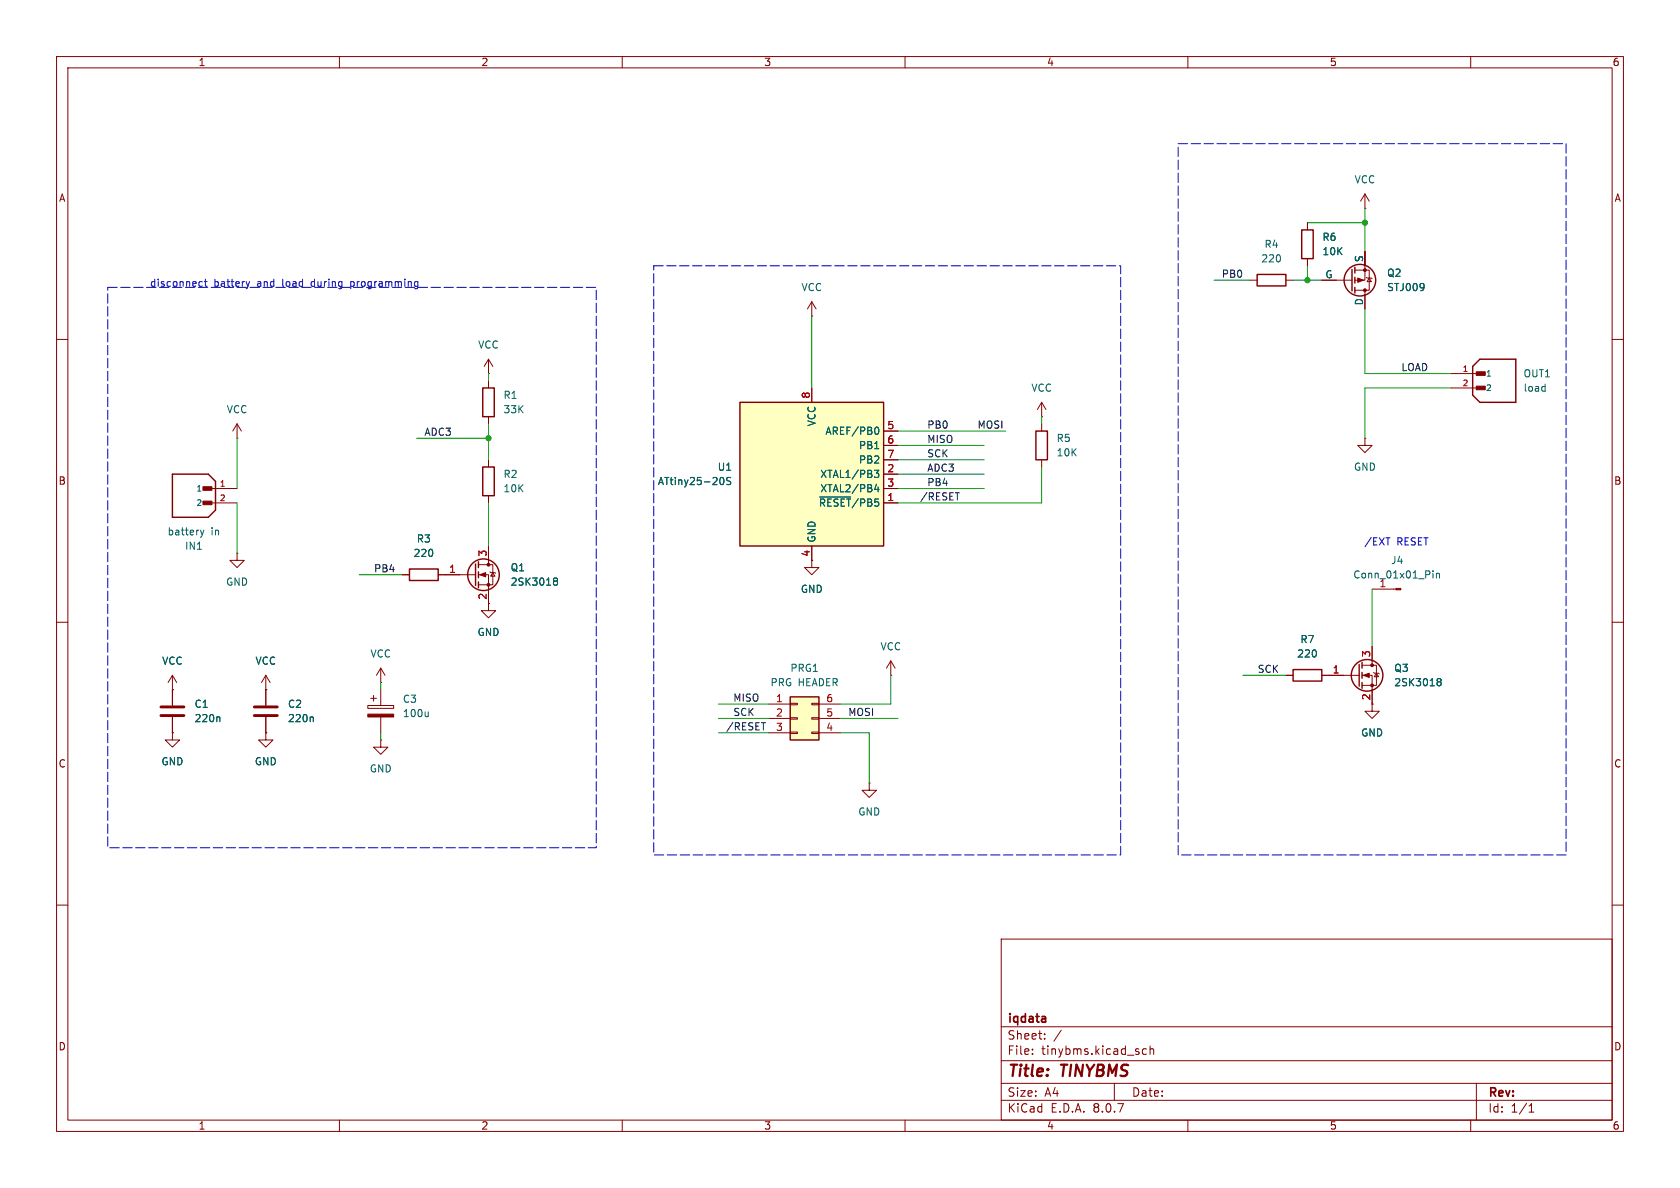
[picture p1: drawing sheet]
<svg xmlns="http://www.w3.org/2000/svg" width="297mm" height="210mm" viewBox="0 0 297 210" stroke-linecap="round" stroke-linejoin="round" font-family="sans-serif">
<g fill="none" stroke="#840000" stroke-width=".18">
<path d="M10 10h277v190h-277zM12 12h273v186h-273zM60 10v2M110 10v2M160 10v2M210 10v2M260 10v2M10 60h2M41.9 77.5h.1M41.9 74.9l-.8 1.3M41.9 74.9v2.6M41.9 74.9l.8 1.3"/>
<path d="M285 60h2M36.8 86.4h5.1M36.8 88.9h5.1M41.9 97.8v1.3h1.3l-1.3 1.2-1.3-1.2h1.3M41.9 97.8h.1M84.6 99.8h2.5v3.6h-2.5M86.4 96.5v3.3M143.5 99.1v1.2h1.3l-1.3 1.3-1.3-1.3h1.3M10 110h2M30.5 119.4l-.8 1.3M30.5 119.4v2.5M30.5 119.4l.7 1.3"/>
<path d="M47 119.4l-.8 1.3M47 119.4v5.3M47 119.4l.8 1.3M67.3 118.1l-.8 1.3M67.3 118.1v2.6M67.3 118.1l.8 1.3M78.7 101.6h5.4M84.6 101.6h1.8v5.1M86.6 101.1l.1 .1h.8l.1 .1M87.1 101.2l.4 .7h-.8zM285 110h2M30.5 121.9h.1"/>
<path d="M30.5 129.5v1.3h1.2l-1.2 1.3-1.3-1.3h1.3M30.5 129.5h.1M47 129.5v1.3h1.3l-1.3 1.3-1.3-1.3h1.3M47 129.5h.1M47 121.9h.1M47 126.7v2.8M65 124.7h4.6v.5h-4.6zM65.5 123.4h1M66 122.9v1.1M67.3 120.7h.1M67.3 130.8v1.3h1.3l-1.3 1.3-1.3-1.3h1.3M67.3 130.8h.1"/>
<path d="M67.3 121.9v2.8M67.3 126.7v2.8M10 160h2M177 166h108v32h-108zM285 160h2M60 198v2M110 198v2M160 198v2M177 194.5h108M177 191.5h108M177 187.5h108M177 181.5h108"/>
<path d="M182.5 186.3v.1M182.5 185.5v.1M184.7 183.6v.1M184.7 182.8v.1M187.6 182.1l-1.3 2M197 191.5v3M202.7 185.5l-.5-.1-.2 .3v.4l.1 .2h.6M203.3 185.5l.2-.1 .4 .1 .1 .9M203.3 184.9v1.5M210 198v2M260 198v2M261 191.5v6.5"/>
<path d="M270.3 196.6h.9M270.3 195.5l.4-.4v1.5"/>
</g>
<path d="M184.8 179.8v.9M184.8 180.6l-.1 .1M184.8 180l-.1 .1" fill="none" stroke="#840000" stroke-width=".3"/>
<g fill="#840000" stroke="#840000" stroke-width=".18">
<path d="M65 126.2h4.6v.5h-4.6z"/>
<path d="M35.9 88.6h1.6v.6h-1.6z"/>
<path d="M35.9 86h1.6v.7h-1.6z"/>
<path d="M84.8 101.6l1.1-.4v.8z"/>
<circle cx="86.4" cy="103.4" r=".25"/>
<circle cx="86.4" cy="99.8" r=".25"/>
</g>
<path d="M35.4 93.7l.3 .9M35.7 94.6l-.3 .4M36 93.7l-.3 .9M98 102.7h.1M98 102.2h.3l.2 .1 .1 .2-.3 .2M98.1 102.7h.2M98.1 102.7l-.1 .1M98.3 102.7l.3 .3-.1 .3-.2 .1h-.3M55.2 126.7l.2 .2v.7M75.7 125.8v.9M75.7 126.6l-.2 .1" fill="none" stroke="#006464" stroke-width=".18"/>
<g fill="none" stroke="#840000" stroke-width=".25">
<path d="M30.5 83.8h6.3l1.3 1.3v5.1l-1.3 1.2h-6.3zM84.1 99.7v3.8M84.6 99.3v1M84.6 101.1v1M84.6 102.9v1"/>
<circle cx="85.5" cy="101.6" r="2.79"/>
</g>
<path d="M45 126.5h4M45 125h4" fill="none" stroke="#840000" stroke-width=".51"/>
<path d="M139.7 123.2h5.1v7.6h-5.1z" fill="#ffffc2"/>
<g fill="none" stroke="#840000" stroke-width=".18">
<path d="M157.5 119.4h.1M157.5 116.8l-.8 1.3M157.5 116.8v2.6M157.5 116.8l.7 1.3M135.9 124.5h3.8M135.9 127h3.8M135.9 129.5h3.8M139.7 129.4h1.3v.3h-1.3zM139.7 126.9h1.3v.2h-1.3zM139.7 124.3h1.3v.3h-1.3zM143.5 129.4h1.3v.3h-1.3zM143.5 126.9h1.3v.2h-1.3z"/>
<path d="M143.5 124.3h1.3v.3h-1.3zM144.8 124.5h3.8M144.8 127h3.8M144.8 129.5h3.8M153.7 138.4v1.3h1.2l-1.2 1.3-1.3-1.3h1.3M153.7 138.4h.1"/>
</g>
<path d="M139.7 123.2h5.1v7.6h-5.1z" fill="none" stroke="#840000" stroke-width=".25"/>
<path d="M130.8 71.1h25.4v25.4h-25.4z" fill="#ffffc2"/>
<g fill="none" stroke="#840000" stroke-width=".25">
<path d="M222.2 48.5h5.1v2h-5.1zM230.1 40.6h2.1v5.1h-2.1zM239 47.6v3.8M239.5 47.2v1.1M239.5 49v1M239.5 50.8v1M85.3 68.6h2.1v5.1h-2.1zM130.8 71.1h25.4v25.4h-25.4zM183.1 76.2h2.1v5.1h-2.1zM260.3 64.8l1.3-1.3h6.4v7.6h-6.4l-1.3-1.2zM85.3 82.6h2.1v5h-2.1zM72.4 100.6h5.1v2h-5.1z"/>
<path d="M228.6 118.4h5.1v2h-5.1zM240.3 117.5v3.8M240.8 117.1v1M240.8 118.9v1M240.8 120.7v1"/>
<circle cx="240.4" cy="49.5" r="2.79"/>
<circle cx="241.7" cy="119.4" r="2.79"/>
</g>
<g fill="none" stroke="#840000" stroke-width=".18">
<path d="M231.1 39.4v1.2M241.3 36.8h.1M241.3 34.3l-.8 1.3M241.3 34.3v2.5M241.3 34.3l.8 1.3M143.5 55.9h.1M143.5 53.3v2.6M143.5 53.3l-.8 1.3M143.5 53.3l.8 1.3M221 49.5h1.2M227.3 49.5h1.3M231.1 45.7v1.3"/>
<path d="M233.7 49.5h5.3M239.5 47.8h2.6v3.5h-2.6M241.3 44.5v5h-1.8M241.3 51.3v3.3M241.6 49l.1 .1h.7l.2 .2M242.1 49.1l.3 .7h-.7zM86.4 66h.1M86.4 63.5v2.5M86.4 67.3v1.3M86.4 73.7v1.2M86.4 63.5l-.8 1.3M86.4 63.5l.7 1.3"/>
<path d="M143.5 68.6v2.5M156.2 76.2h2.5M156.2 78.7h2.5M184.1 73.7h.1M184.1 71.1v2.6M184.1 74.9v1.3M184.1 71.1l-.7 1.3M184.1 71.1l.8 1.3M241.3 77.5v1.2h1.3l-1.3 1.3-1.3-1.3h1.3M241.3 77.5h.1M256.5 66h5.1M256.5 68.6h5.1"/>
<path d="M86.4 81.3v1.3M86.4 87.6v1.3M86.4 96.5v2.6M143.5 96.5v2.6M156.2 88.9h2.5M156.2 83.8h2.5M156.2 86.4h2.5M156.2 81.3h2.5M184.1 81.3v1.3M71.1 101.6h1.3M77.5 101.6h3.8M86.4 104.1v3.9h1.2l-1.2 1.2-1.3-1.2h1.3"/>
<path d="M227.3 119.4h1.3M233.7 119.4h6.6M240.8 119.4h1.8v6.3h1.2l-1.2 1.3-1.3-1.3h1.3M240.8 117.6h2.5v3.6h-2.5M242.6 104.1h4.2M242.6 114.3v3.3M242.8 118.9l.2 .1h.7l.1 .1M243.3 119l.4 .6h-.7zM30.5 129.5h.1M30.5 121.9h.1M30.5 121.9v2.8M30.5 126.7v2.8"/>
<path d="M47 129.5h.1M47 121.9h.1M47 121.9v2.8M47 126.7v2.8"/>
</g>
<g fill="none" stroke="#006464" stroke-width=".18">
<path d="M154.8 75.6l.1-.1a.68 .68 0 0 1 .5 .6 .68 .68 0 0 1-.5 .7l-.1-.1M273 68.3l.2 .1M273.2 67.9v1.3M273.2 69.1l-.2 .1M127.4 84.5l.2-.1a.68 .68 0 0 1 .4 .6 .68 .68 0 0 1-.4 .7l-.2-.1M129.2 84.5l-.5-.1-.2 .1v.4l.6 .2 .1 .3-.3 .3-.4-.1M144.9 87.9h5.5M154.6 83.1h.8l-.5 .5 .4 .1v.6l-.2 .1-.5-.1M154.9 85.6l-.3 .9h.8M155.2 86.1v.8M98 102.7h.1M98 102.2h.3l.2 .1 .1 .2-.3 .2"/>
<path d="M98.1 102.7h.2M98.1 102.7l-.1 .1M98.3 102.7l.3 .3-.1 .3-.2 .1h-.3M253.3 100.9v.1M253.3 101.3v.9M253.9 101.3v.9M253.9 101.5l.2-.2 .3 .1 .1 .8M38.7 126.7l.2 .2v.7M55.2 126.7l.2 .2v.7M254.2 120.4l.1 .1M254.2 120h.3l.2 .1 .1 .2-.3 .2M254.3 120.5h.2"/>
<path d="M254.3 120.5l-.1 .1M254.5 120.5l.3 .2-.1 .4-.2 .1h-.3"/>
</g>
<path d="M28.4 126.5h4.1M28.4 125h4.1" fill="none" stroke="#840000" stroke-width=".51"/>
<g fill="#840000" stroke="#840000" stroke-width=".18">
<path d="M246.8 104h.8v.3h-.8z"/>
<path d="M241 119.4l1.1-.4v.8z"/>
<path d="M261 68.3h1.6v.6h-1.6z"/>
<path d="M261 65.7h1.6v.7h-1.6z"/>
<path d="M240 49.1l1 .4-1 .4z"/>
<circle cx="242.6" cy="121.2" r=".25"/>
<circle cx="242.6" cy="117.6" r=".25"/>
<circle cx="241.3" cy="47.8" r=".25"/>
<circle cx="241.3" cy="51.3" r=".25"/>
</g>
<path d="M168.9 87.1h.7M134.6 127.8h.7" fill="none" stroke="#0f0f0f" stroke-width=".18"/>
<path d="M35.4 49.8h.4M35.8 50.6h-.4M36.1 49.8h.5M36.3 49.4v1l.3 .2M44.1 49.8l-.3 .8M62 49.8v1.2M62 50.6h.1M62.1 49.8h-.1M73.5 49.8h.4M73.9 50.6h-.4M73.9 49.8v1l-.2 .2h-.3M245 95.1h.7" fill="none" stroke="#0000c2" stroke-width=".18"/>
<path d="M208.3 25.4h68.6v125.7h-68.6zM19 50.8h86.4v99.1h-86.4zM115.6 47h82.5v104.1h-82.5z" fill="none" stroke="#0000c2" stroke-width=".18" stroke-dasharray="1.7 .6"/>
<g fill="none" stroke="#009600" stroke-width=".18">
<path d="M231.1 39.4h10.2M241.3 36.8v7.7M143.5 55.9v12.7M214.6 49.5h6.4M228.6 49.5h5.1M231.1 47v2.5M241.3 54.6v11.4h15.2M41.9 77.5v8.9M73.7 77.5h12.7M86.4 66v1.3M86.4 74.9v6.4M158.7 76.2h19.1"/>
<path d="M158.7 78.7h15.3M184.1 73.7v1.2M256.5 68.6h-15.2v8.9M41.9 88.9v8.9M86.4 88.9v7.6M158.7 83.8h15.3M158.7 86.4h15.3M158.7 81.3h15.3M184.1 82.6v6.3h-25.4M63.5 101.6h7.6M157.5 119.4v5.1h-8.9M219.7 119.4h7.6"/>
<path d="M242.6 104.1v10.2M67.3 120.7v1.2M67.3 129.5v1.3M127 127h8.9M127 124.5h8.9M127 129.5h8.9M148.6 127h10.1M148.6 129.5h5.1v8.9"/>
</g>
<g fill="#009600" stroke="#009600" stroke-width=".18">
<circle cx="231.1" cy="49.5" r=".46"/>
<circle cx="86.4" cy="77.5" r=".46"/>
<circle cx="241.3" cy="39.4" r=".46"/>
</g>
<g font-size="2.8" fill="#840000">
<text x="178" y="190.9">Title:</text>
<text x="187.7" y="190.9">TINYBMS</text>
</g>
<g font-size="2.1" fill="#840000">
<text x="178" y="184">Sheet:</text>
<text x="178" y="181.2">iqdata</text>
<text x="178" y="186.7">File:</text>
<text x="184.1" y="186.7">tinybms.kicad_sch</text>
<text x="178" y="196.9">KiCad</text>
<text x="178" y="194.1">Size:</text>
<text x="184.7" y="194.1">A4</text>
<text x="185.7" y="196.9">E.D.A.</text>
<text x="193.3" y="196.9">8.0.7</text>
<text x="200" y="194.1">Date:</text>
<text x="263" y="194.3">Rev:</text>
<text x="263" y="196.9">Id:</text>
<text x="267.1" y="196.9">1/1</text>
</g>
<g font-size="1.8" fill="#840000">
<text x="35" y="11.9">1</text>
<text x="85" y="11.9">2</text>
<text x="135" y="11.9">3</text>
<text x="185" y="11.9">4</text>
<text x="235" y="11.9">5</text>
<text x="285" y="11.9">6</text>
<text x="10.3" y="35.9">A</text>
<text x="285.3" y="35.9">A</text>
<text x="10.3" y="85.9">B</text>
<text x="285.3" y="85.9">B</text>
<text x="143.3" y="98.5" transform="rotate(-90 143.3 98.5)">4</text>
<text x="86.1" y="106.1" transform="rotate(-90 86.1 106.1)">2</text>
<text x="10.3" y="135.9">C</text>
<text x="285.3" y="135.9">C</text>
<text x="10.3" y="185.9">D</text>
<text x="285.3" y="185.9">D</text>
<text x="35" y="199.9">1</text>
<text x="85" y="199.9">2</text>
<text x="135" y="199.9">3</text>
<text x="185" y="199.9">4</text>
<text x="235" y="199.9">5</text>
<text x="285" y="199.9">6</text>
</g>
<g font-size="1.8" fill="#006464">
<text x="239.4" y="32.6">VCC</text>
<text x="222.9" y="46.6">220</text>
<text x="223.4" y="44">R4</text>
<text x="233.7" y="42.8">R6</text>
<text x="233.7" y="45.3">10K</text>
<text x="241" y="46.4" transform="rotate(-90 241 46.4)">S</text>
<text x="141.6" y="51.7">VCC</text>
<text x="234.2" y="49.3">G</text>
<text x="245.1" y="49.1">Q2</text>
<text x="245.1" y="51.7">STJ009</text>
<text x="241" y="54.1" transform="rotate(-90 241 54.1)">D</text>
<text x="84.4" y="61.8">VCC</text>
<text x="88.9" y="70.7">R1</text>
<text x="182.2" y="69.4">VCC</text>
<text x="269.2" y="66.9">OUT1</text>
<text x="269.2" y="69.4">load</text>
<text x="40" y="73.3">VCC</text>
<text x="88.9" y="73.3">33K</text>
<text x="144.4" y="75.5" transform="rotate(-90 144.4 75.5)">VCC</text>
<text x="145.8" y="77.1">AREF/PB0</text>
<text x="126.8" y="83.4">U1</text>
<text x="151.7" y="79.6">PB1</text>
<text x="151.7" y="82.1">PB2</text>
<text x="186.7" y="78.3">R5</text>
<text x="186.7" y="80.9">10K</text>
<text x="239.3" y="83.4">GND</text>
<text x="88.9" y="84.7">R2</text>
<text x="88.9" y="87.2">10K</text>
<text x="116.2" y="86">ATtiny25-20S</text>
<text x="144.7" y="89.8">~{RESET}/PB5</text>
<text x="144.9" y="84.7">XTAL1/PB3</text>
<text x="144.9" y="87.2">XTAL2/PB4</text>
<text x="29.5" y="94.8">battery</text>
<text x="37.3" y="94.8">in</text>
<text x="32.6" y="97.4">IN1</text>
<text x="73" y="98.7">220</text>
<text x="73.6" y="96.1">R3</text>
<text x="90.2" y="101.2">Q1</text>
<text x="144.4" y="96" transform="rotate(-90 144.4 96)">GND</text>
<text x="245.8" y="99.9">J4</text>
<text x="39.9" y="103.7">GND</text>
<text x="90.2" y="103.7">2SK3018</text>
<text x="141.5" y="105">GND</text>
<text x="239.1" y="102.5">Conn_01x01_Pin</text>
<text x="243.8" y="103.9">1</text>
<text x="84.3" y="112.6">GND</text>
<text x="229.8" y="113.9">R7</text>
<text x="28.6" y="117.7">VCC</text>
<text x="45.1" y="117.7">VCC</text>
<text x="65.4" y="116.4">VCC</text>
<text x="139.6" y="119">PRG1</text>
<text x="155.6" y="115.2">VCC</text>
<text x="229.2" y="116.4">220</text>
<text x="246.4" y="119">Q3</text>
<text x="34.3" y="125.3">C1</text>
<text x="50.8" y="125.3">C2</text>
<text x="71.1" y="124.4">C3</text>
<text x="136.1" y="121.5">PRG HEADER</text>
<text x="246.4" y="121.5">2SK3018</text>
<text x="34.3" y="127.9">220n</text>
<text x="50.8" y="127.9">220n</text>
<text x="71.1" y="127">100u</text>
<text x="240.5" y="130.4">GND</text>
<text x="28.4" y="135.5">GND</text>
<text x="45" y="135.5">GND</text>
<text x="65.3" y="136.8">GND</text>
<text x="151.6" y="144.4">GND</text>
</g>
<g font-size="1.8" fill="#0000c2">
<text x="26.4" y="50.9">disconnect</text>
<text x="37.8" y="50.9">battery</text>
<text x="45.6" y="50.9">and</text>
<text x="50.2" y="50.9">load</text>
<text x="55.5" y="50.9">during</text>
<text x="62.6" y="50.9">programming</text>
<text x="241.1" y="96.6">/EXT</text>
<text x="246.9" y="96.6">RESET</text>
</g>
<g font-size="1.8" fill="#0f0f0f">
<text x="215.9" y="49.2">PB0</text>
<text x="247.6" y="65.7">LOAD</text>
<text x="74.9" y="77.1">ADC3</text>
<text x="163.8" y="75.9">PB0</text>
<text x="172.7" y="75.9">MOSI</text>
<text x="163.8" y="80.9">SCK</text>
<text x="163.8" y="78.4">MISO</text>
<text x="163.8" y="83.5">ADC3</text>
<text x="162.6" y="88.6">/RESET</text>
<text x="163.8" y="86">PB4</text>
<text x="66" y="101.3">PB4</text>
<text x="222.2" y="119">SCK</text>
<text x="129.5" y="124.1">MISO</text>
<text x="128.3" y="129.2">/RESET</text>
<text x="129.5" y="126.7">SCK</text>
<text x="149.9" y="126.7">MOSI</text>
</g>
<g font-size="1.8" fill="#a90000">
<text x="143.3" y="70.6" transform="rotate(-90 143.3 70.6)">8</text>
<text x="156.8" y="75.9">5</text>
<text x="156.8" y="83.6">2</text>
<text x="156.8" y="78.5">6</text>
<text x="156.8" y="81">7</text>
<text x="156.8" y="88.6">1</text>
<text x="156.8" y="86.1">3</text>
<text x="79.3" y="101.3">1</text>
<text x="86.1" y="98.5" transform="rotate(-90 86.1 98.5)">3</text>
<text x="235.5" y="119.1">1</text>
<text x="242.3" y="116.3" transform="rotate(-90 242.3 116.3)">3</text>
<text x="137.1" y="124.2">1</text>
<text x="146" y="124.2">6</text>
<text x="242.3" y="123.9" transform="rotate(-90 242.3 123.9)">2</text>
<text x="137.1" y="126.7">2</text>
<text x="137.1" y="129.3">3</text>
<text x="146" y="129.3">4</text>
<text x="146" y="126.7">5</text>
</g>
<g font-size="1.4" fill="#a90000">
<text x="258.5" y="65.8">1</text>
<text x="258.5" y="68.3">2</text>
<text x="38.8" y="86.1">1</text>
<text x="38.8" y="88.6">2</text>
</g>
<g font-size="1.4" fill="#006464">
<text x="262.6" y="66.8">1</text>
<text x="262.6" y="69.3">2</text>
<text x="34.6" y="87.1">1</text>
<text x="34.6" y="89.6">2</text>
</g>
</svg>
